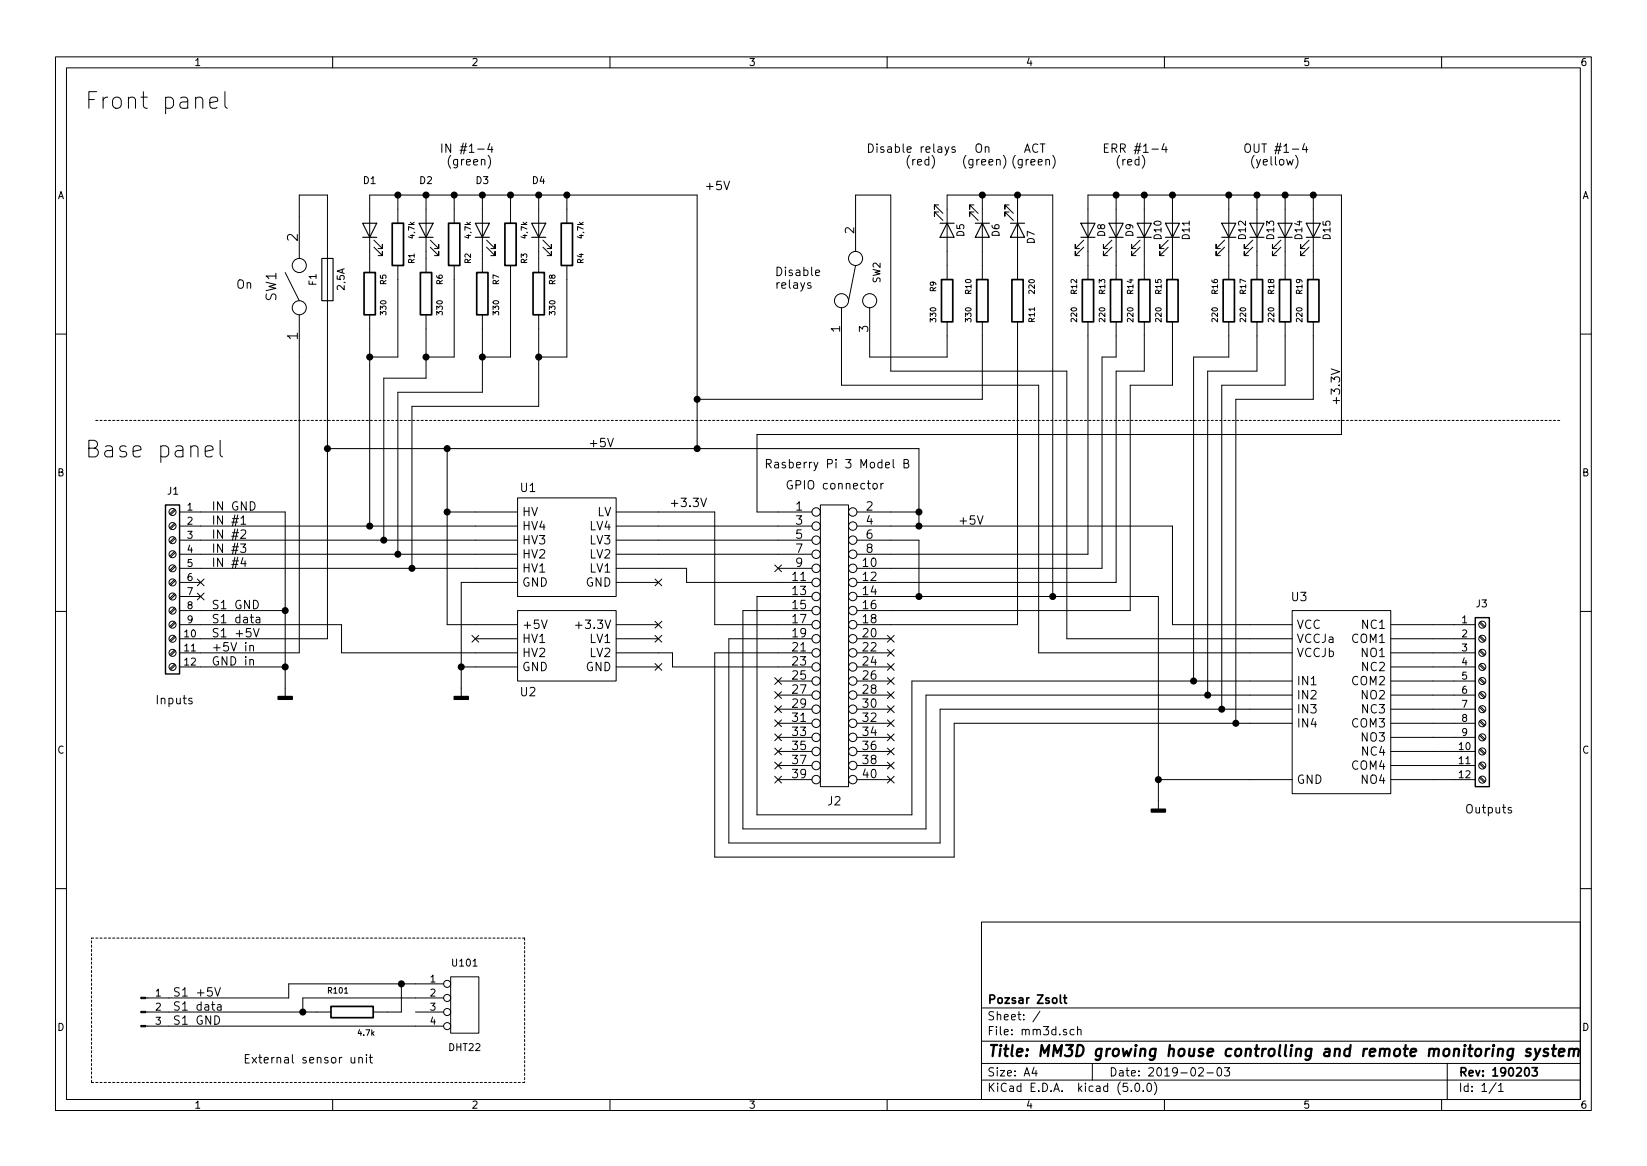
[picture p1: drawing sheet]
<svg xmlns="http://www.w3.org/2000/svg" width="297mm" height="210mm" viewBox="0 0 297 210" stroke-linecap="round" stroke-linejoin="round" font-family="sans-serif">
<g fill="none" stroke="#000" stroke-width=".18">
<path d="M10 10.3h277v189.9h-277zM12 12.2h273v186.1h-273zM37.8 18.5l1.5-.3-.2-.5-.2-.2h-.6l-.5 .5v1.1l.2 .3 .3 .1h.6l.2-.1M40.6 16.5v2.6l.4 .4M60 10.3v1.9M110 10.3v1.9M160 10.3v1.9M210 10.3v1.9M260 10.3v1.9M71.8 35.2v5.1M76.8 35.2v13.9M81.9 35.2v5.1"/>
<path d="M86.2 26.9h1.1M86.8 28.9l.2-.2 .4 .1 .1 1M86.8 28.7v1.1M87 35.2v13.9M88 28a1.78 1.78 0 0 1 0 2.3M88.3 25.9l-.3 1.1h.9M88.7 26.5v1M92.1 35.2v5.1M97.2 35.2v13.9M102.2 35.2v5.1M130.6 32.7l.5 1.5 .5-1.5M164 28a1.78 1.78 0 0 0 0 2.3"/>
<path d="M164.6 28.7v1.1M165 28.7l-.4 .3M165.5 29.3l.7-.2-.1-.3-.4-.1-.2 .3 .1 .7h.5M167.5 28.8l-.4-.1-.3 .3v.5l.2 .2h.5M167.5 28.2v1.6M168.1 28a1.78 1.78 0 0 1 0 2.3M169.3 37h-.8v.7v-.7l1.6 1.5M169.3 38.2h-.8v.8v-.8l1.6 1.5M170.4 26.5l.4 1M171.1 26.5l-.5 1.3-.2 .2M172.2 26.5a.37 .37 0 0 0-.5 .2v.2l.6 .3-.2 .3-.4-.1M175.6 37h-.7v.7v-.7l1.5 1.5"/>
<path d="M175.6 38.2h-.7v.8v-.8l1.5 1.5M177.2 35.2v15.2M177.7 26.6l.1-.1a.37 .37 0 0 1 .6 .2v.8M181 28a1.78 1.78 0 0 1 0 2.3M182 37h-.8v.7v-.7l1.6 1.5M182 38.2h-.8v.8v-.8l1.6 1.5M183.5 35.2v15.2M187.6 26h.9M189.9 28a1.78 1.78 0 0 1 0 2.3M201.3 35.2v15.2M205.4 28.8l-.4-.1-.3 .3v.5l.2 .2h.5M205.4 28.2v1.6"/>
<path d="M206 28a1.7 1.7 0 0 1 0 2.3M206.4 35.2v15.2M207.7 26.9h1.2M209.9 25.9l-.4 1.1h1M210.3 26.5v1M211.5 35.2v15.2M221.6 35.2v15.2M226.7 35.2v15.2M231.8 35.2v15.2M232.1 28.7l.2 1.1 .3-.8 .3 .8 .3-1.1M233.1 26.9h1.1M233.7 28a1.78 1.78 0 0 1 0 2.3"/>
<path d="M235.3 25.9l-.4 1.1h.9M235.6 26.5v1M236.9 35.2v15.2M51.4 49.1l2.6 5.1M54 56.8v60.9h-21.6M54 46.6v-11.4h5.1v11.4M59.1 46.6v7.6zM59.1 54.2v61h-26.7M66.7 49.1v-13.9h59v45.7M66.7 56.8v38.1M67.4 44.6l1.6 1.5v-.8v.8h-.8M67.4 43.3l1.6 1.5v-.7v.7h-.8"/>
<path d="M71.8 47.9v16.5h-5.1M76.8 56.8v11.4h-7.6v29.2M77.6 44.6l1.5 1.5v-.8v.8h-.7M77.6 43.3l1.5 1.5v-.7v.7h-.7M81.9 47.9v16.5h-5.1M87 56.8v13.9h-15.2v29.2M87.8 44.6l1.5 1.5v-.8v.8h-.8M87.8 43.3l1.5 1.5v-.7v.7h-.8M92.1 47.9v16.5h-5.1M97.2 56.8v16.5h-22.9v29.2M97.9 44.6l1.5 1.5v-.8v.8h-.7M97.9 43.3l1.5 1.5v-.7v.7h-.7"/>
<path d="M102.2 47.9v16.5h-5M146.2 51a.37 .37 0 0 0-.6 .2l.1 .2 .6 .3-.2 .3-.5-.1M147.1 49.2l.7-.2v-.2l-.5-.1-.2 .2 .1 .7h.6M151.8 55.5v14h35.5v48.2h45.7M154.3 45.3v-10.1h6.4v31.7h31.7v48.3h40.6M154.3 47.9l-1.3 6.3M156.8 55.5v8.9h14v-6.4M170.8 50.4v-15.2h19.1v72.4M177.2 58v14h-51.5M183.5 58v54.6h-28.9M195.5 44.6l-1.6 1.5v-.8v.8h.8M195.5 43.3l-1.6 1.5v-.7v.7h.8"/>
<path d="M196.2 50.4v-15.2h45.7v43.2h-105.4v13.9h9.9M196.2 58v41.9h-41.6M200.5 44.6l-1.5 1.5v-.8v.8h.8M200.5 43.3l-1.5 1.5v-.7v.7h.8M201.3 58v6.4h-2.5v38.1h-44.2M205.6 44.6l-1.5 1.5v-.8v.8h.8M205.6 43.3l-1.5 1.5v-.7v.7h.8M206.4 58v8.9h-5.1v38.1h-46.7M210.7 44.6l-1.5 1.5v-.8v.8h.7M210.7 43.3l-1.5 1.5v-.7v.7h.7M211.5 58v11.5h-7.7v40.6h-49.2M220.9 44.6l-1.6 1.5v-.8v.8h.8"/>
<path d="M220.9 43.3l-1.6 1.5v-.7v.7h.8M221.6 58v6.4h-6.3v58.4M225.9 44.6l-1.5 1.5v-.8v.8h.8M225.9 43.3l-1.5 1.5v-.7v.7h.8M226.7 58v8.9h-8.9v58.4M231 44.6l-1.5 1.5v-.8v.8h.8M231 43.3l-1.5 1.5v-.7v.7h.8M231.8 58v11.5h-11.5v58.4M236.1 44.6l-1.5 1.5v-.8v.8h.7M236.1 43.3l-1.5 1.5v-.7v.7h.7M236.9 58v14h-14v58.4M10 60.2h2"/>
<path d="M39.7 79.4v2.6l.4 .4M109.6 79l.5 1.6 .5-1.6M240.1 66.5l1.5 .5-1.5 .5M285 60.2h2M31.5 99.4l-.9 .9M31.5 96.9l-.9 .8M31.5 94.4l-.9 .8M31.5 91.8l-.9 .9M31.6 99.6l-.8 .9M31.6 97.1l-.8 .8M31.6 94.5l-.8 .9M31.6 92l-.8 .8"/>
<path d="M32.4 92.3h19v33.3M32.4 94.9h60.9M32.4 97.4h60.9M32.4 99.9h60.9M37 81.4l1.4-.3-.1-.6-.3-.1h-.6l-.3 .1-.1 .3v1.2l.1 .2 .3 .2h.6l.3-.2M43.4 98.1h.9l-.5 .6 .5 .1v.7l-.3 .1h-.4l-.2-.1M43.5 93.4l.4-.4v1.5M43.5 95.7l.5-.2 .3 .2v.3v.2l-.9 .9h.9M43.5 94.5h.8M59.1 80.9h106.6v14M80.6 92.3h12.7M80.6 80.9v31.7h12.7"/>
<path d="M93.3 89.8h17.8v17.8h-17.8zM111.1 92.3h17.8v20.3h17.5M111.1 94.9h35.3M111.1 97.4h35.3M111.1 99.9h35.3M121.1 90.8h1.2M148 91.1h5v50.8h-5zM154.6 92.3h11.1M154.6 94.9h56.9v17.7h21.5M154.6 97.4h11.1v10.2M157.5 87.3l.2-.1 .4 .1 .1 .6-.1 .2-.4 .1-.2-.2zM158.9 87.2v1"/>
<path d="M159.3 87.2h-.3l-.1 .2M159.7 83.9l.7-.2v-.3h-.5l-.2 .2 .1 .7h.6M161.1 82.8v1.3l.2 .3M163 83.6l.8-.2v-.3l-.1-.2-.7-.1v1.6h.6l.3-.3a.41 .41 0 0 0-.3-.5M176.3 93l.5 1.5 .5-1.5M10 110.3h2M31.5 119.8l-.9 .8M31.5 117.2l-.9 .9M31.5 114.7l-.9 .8M31.5 112.1l-.9 .9M31.5 109.6l-.9 .8M31.5 107.1l-.9 .8"/>
<path d="M31.5 104.5l-.9 .9M31.5 102l-.9 .8M31.6 119.9l-.8 .9M31.6 117.4l-.8 .8M31.6 114.9l-.8 .8M31.6 112.3l-.8 .9M31.6 109.8l-.8 .8M31.6 107.2l-.8 .9M31.6 104.7l-.8 .8M31.6 102.2l-.8 .8M32.4 102.5h60.9M32.4 105h3.8"/>
<path d="M32.4 107.6h3.8M32.4 110.1h19M32.4 112.6h29.2v5.1h31.7M35.6 107l1.2 1.2M35.6 104.4l1.2 1.2M36.8 107l-1.2 1.2M36.8 104.4l-1.2 1.2M43.8 100.6l-.3 1h.9M44.2 101.1v1.1M45.1 116.5a.37 .37 0 0 1 .6 .1v.8M45.1 119l.2-.1 .3 .1 .1 .9M45.1 116.4v1"/>
<path d="M45.7 113.3l.5 1.6 .5-1.6M46.2 111.4h.6l.1 .9M46.9 111.7h-.5a.31 .31 0 0 0-.3 .3 .31 .31 0 0 0 .3 .3l.5-.1M85.1 114.6l1.2 1.2M85.7 115.2h7.6M86.3 114.6l-1.2 1.2M93.3 110.1h17.8v12.7h-17.8zM93.3 105h-10.1v20.6M97.7 111.8l.5 1.5 .5-1.5M103.8 112.7h1.2M111.1 102.5h12.7v2.5h22.6M111.1 105h7.6"/>
<path d="M111.1 112.6h7.6M111.1 115.2h7.6M111.1 117.7h10.2v2.6h25.1M118.1 104.4l1.3 1.2M118.1 114.6l1.3 1.2M118.1 112l1.3 1.3M118.1 119.7l1.3 1.2M119.4 104.4l-1.3 1.2M119.4 114.6l-1.3 1.2M119.4 112l-1.3 1.3M119.4 119.7l-1.3 1.2M139.7 101.9l1.2 1.2"/>
<path d="M140.3 102.5h6.1M140.9 101.9l-1.2 1.2M146.4 107.6h-9.9v39.3h28v-24.1h68.5M146.4 110.1h-12.4v39.4h33v-24.2h66M146.4 115.2h-15v36.8h38.1v-24.1h63.5M146.4 117.7h-17.5v36.9h43.2v-24.2h60.9M154.6 107.6h54.3v38.3M154.6 115.2h6.1M154.6 117.7h6.1M160 117.1l1.3 1.2M160 119.7l1.3 1.2M160 114.6l1.3 1.2"/>
<path d="M161.3 117.1l-1.3 1.2M161.3 119.7l-1.3 1.2M161.3 114.6l-1.3 1.2M233 110.1h17.8v33h-17.8zM250.8 112.6h15.3M250.8 115.2h15.3M250.8 117.7h15.3M266.8 119.9l.9 .9M266.8 117.4l.9 .8M266.8 114.9l.9 .8M266.8 112.3l.9 .9M267 119.8l.8 .8"/>
<path d="M267 117.2l.8 .9M267 114.7l.8 .8M267 112.1l.8 .9M285 110.3h2M32.4 120.3h19M34.6 126l-.4-.1-.2 .2 .1 .2 .5 .2v.3h-.6M83.2 120.3h10.1M111.1 120.3h7.6M139.7 124.7l1.2 1.3M139.7 127.3l1.2 1.2M139.7 129.8l1.2 1.2M139.7 132.4l1.2 1.2"/>
<path d="M139.7 134.9l1.2 1.2M139.7 137.4l1.2 1.3M139.7 140l1.2 1.2M139.7 122.2l1.2 1.2M140.3 122.8h6.1M140.3 125.3h6.1M140.3 127.9h6.1M140.3 130.4h6.1M140.3 133h6.1M140.3 135.5h6.1M140.3 138h6.1M140.9 137.4l-1.2 1.3"/>
<path d="M140.9 140l-1.2 1.2M140.9 124.7l-1.2 1.3M140.9 127.3l-1.2 1.2M140.9 129.8l-1.2 1.2M140.9 132.4l-1.2 1.2M140.9 134.9l-1.2 1.2M140.9 122.2l-1.2 1.2M154.6 120.3h6.1M154.6 122.8h6.1M154.6 125.3h6.1M154.6 127.9h6.1M154.6 130.4h6.1"/>
<path d="M154.6 133h6.1M154.6 135.5h6.1M154.6 138h6.1M160 122.2l1.3 1.2M160 124.7l1.3 1.3M160 127.3l1.3 1.2M160 129.8l1.3 1.2M160 132.4l1.3 1.2M160 134.9l1.3 1.2M160 137.4l1.3 1.3M160 140l1.3 1.2M161.3 122.2l-1.3 1.2"/>
<path d="M161.3 124.7l-1.3 1.3M161.3 127.3l-1.3 1.2M161.3 129.8l-1.3 1.2M161.3 132.4l-1.3 1.2M161.3 134.9l-1.3 1.2M161.3 137.4l-1.3 1.3M161.3 140l-1.3 1.2M250.8 120.3h15.3M250.8 122.8h15.3M250.8 125.3h15.3M250.8 127.9h15.3M250.8 130.4h15.3"/>
<path d="M250.8 133h15.3M250.8 135.5h15.3M250.8 138h15.3M266.8 137.7l.9 .9M266.8 135.2l.9 .8M266.8 132.6l.9 .9M266.8 130.1l.9 .8M266.8 127.6l.9 .8M266.8 125l.9 .9M266.8 122.5l.9 .8M267 137.5l.8 .9M267 135l.8 .8"/>
<path d="M267 132.5l.8 .8M267 129.9l.8 .9M267 127.4l.8 .8M267 124.8l.8 .9M267 122.3l.8 .8M140.3 140.6h6.1M154.6 140.6h6.1M208.9 140.6h24.1M250.8 140.6h15.3M266.8 140.3l.9 .8M267 140.1l.8 .8M272.6 145.7a.37 .37 0 0 0-.6 .1l.1 .2 .5 .3-.2 .3-.4-.1"/>
<path d="M10 160.2h2M38.7 178.1l.5 1.5 .6-1.5M72.4 177.4v5.1h-5.1M80 177.4h-27.9v2.6h-25.8M80 180h-25.4v2.5M81.3 176.1h5.1v10.2h-5.1zM177 166.3h108v32h-108zM285 160.2h2M26.3 182.5h33.4M26.3 185h53.7M39.2 181.2h.6l.1 1M39.9 181.5l-.5 .1a.31 .31 0 0 0-.2 .3 .31 .31 0 0 0 .2 .3l.5-.1"/>
<path d="M60 198.3v1.9M63.3 190.7v.8a.37 .37 0 0 0 .3 .2 .37 .37 0 0 0 .4-.2M64 190.7v1M64.7 190.8l.2-.1h.4l.1 1M64.7 190.7v1M66.1 190.2v.1M66.1 190.7v1M66.6 190.7h.6M66.8 190.2v1.3l.1 .1 .3 .1M74.9 182.5h5.1M110 198.3v1.9M160 198.3v1.9"/>
<path d="M177 194.8h108M177 191.8h108M177 187.8h108M177 181.8h108M186.5 192.5l-.4 1h1M186.8 193v1M187.6 182.3l-1.3 2M193.7 185.7l-.4-.1-.3 .3 .1 .6h.6M194.3 185.7l.3-.1 .3 .1 .1 .9M194.3 185.1v1.5M197 191.8v3M204 196.7v.1"/>
<path d="M204.8 195.5l.3-.2a.86 .86 0 0 1 .1 1.5 .79 .79 0 0 1-.4-1.3zM206.2 196.7v.1M207 195.4l.3-.1a.94 .94 0 0 1 0 1.5 .82 .82 0 0 1-.3-1.4zM208.2 195.1a1.71 1.71 0 0 1 0 2.3M210 198.3v1.9M216.2 192.7l.6-.2 .2 .5-.9 1h.9M217.7 193.5h1.1M219.6 192.7l.4-.2a.94 .94 0 0 1 0 1.5 .82 .82 0 0 1-.4-1.3zM220.8 192.5h1l-.5 .6 .4 .1v.7l-.2 .1-.7-.1M260 198.3v1.9M261 191.8v6.5M269.8 195.2l-1.2 2"/>
<path d="M270.3 195.8l.4-.5v1.5M270.3 196.8h.8"/>
<circle cx="54" cy="47.9" r="1.27"/>
<circle cx="54" cy="55.5" r="1.27"/>
<circle cx="151.8" cy="54.2" r="1.27"/>
<circle cx="154.3" cy="46.6" r="1.27"/>
<circle cx="156.8" cy="54.2" r="1.27"/>
<circle cx="31.1" cy="92.3" r=".63"/>
<circle cx="31.1" cy="99.9" r=".63"/>
<circle cx="31.1" cy="97.4" r=".63"/>
<circle cx="31.1" cy="94.9" r=".63"/>
<circle cx="147.2" cy="94.9" r=".76"/>
<circle cx="147.2" cy="92.3" r=".76"/>
<circle cx="147.2" cy="99.9" r=".76"/>
<circle cx="147.2" cy="97.4" r=".76"/>
<circle cx="153.8" cy="92.3" r=".76"/>
<circle cx="153.8" cy="97.4" r=".76"/>
<circle cx="153.8" cy="94.9" r=".76"/>
<circle cx="153.8" cy="99.9" r=".76"/>
<circle cx="31.1" cy="102.5" r=".63"/>
<circle cx="31.1" cy="117.7" r=".63"/>
<circle cx="31.1" cy="107.6" r=".63"/>
<circle cx="31.1" cy="112.6" r=".63"/>
<circle cx="31.1" cy="105" r=".63"/>
<circle cx="31.1" cy="115.2" r=".63"/>
<circle cx="31.1" cy="110.1" r=".63"/>
<circle cx="147.2" cy="115.2" r=".76"/>
<circle cx="147.2" cy="117.7" r=".76"/>
<circle cx="147.2" cy="105" r=".76"/>
<circle cx="147.2" cy="107.6" r=".76"/>
<circle cx="147.2" cy="110.1" r=".76"/>
<circle cx="147.2" cy="102.5" r=".76"/>
<circle cx="147.2" cy="112.6" r=".76"/>
<circle cx="153.8" cy="115.2" r=".76"/>
<circle cx="153.8" cy="102.5" r=".76"/>
<circle cx="153.8" cy="107.6" r=".76"/>
<circle cx="153.8" cy="117.7" r=".76"/>
<circle cx="153.8" cy="110.1" r=".76"/>
<circle cx="153.8" cy="112.6" r=".76"/>
<circle cx="153.8" cy="105" r=".76"/>
<circle cx="267.3" cy="115.2" r=".63"/>
<circle cx="267.3" cy="112.6" r=".63"/>
<circle cx="267.3" cy="117.7" r=".63"/>
<circle cx="31.1" cy="120.3" r=".63"/>
<circle cx="147.2" cy="135.5" r=".76"/>
<circle cx="147.2" cy="122.8" r=".76"/>
<circle cx="147.2" cy="138" r=".76"/>
<circle cx="147.2" cy="127.9" r=".76"/>
<circle cx="147.2" cy="120.3" r=".76"/>
<circle cx="147.2" cy="125.3" r=".76"/>
<circle cx="147.2" cy="130.4" r=".76"/>
<circle cx="147.2" cy="133" r=".76"/>
<circle cx="153.8" cy="125.3" r=".76"/>
<circle cx="153.8" cy="130.4" r=".76"/>
<circle cx="153.8" cy="133" r=".76"/>
<circle cx="153.8" cy="135.5" r=".76"/>
<circle cx="153.8" cy="120.3" r=".76"/>
<circle cx="153.8" cy="122.8" r=".76"/>
<circle cx="153.8" cy="127.9" r=".76"/>
<circle cx="153.8" cy="138" r=".76"/>
<circle cx="267.3" cy="125.3" r=".63"/>
<circle cx="267.3" cy="120.3" r=".63"/>
<circle cx="267.3" cy="122.8" r=".63"/>
<circle cx="267.3" cy="135.5" r=".63"/>
<circle cx="267.3" cy="138" r=".63"/>
<circle cx="267.3" cy="133" r=".63"/>
<circle cx="267.3" cy="130.4" r=".63"/>
<circle cx="267.3" cy="127.9" r=".63"/>
<circle cx="147.2" cy="140.6" r=".76"/>
<circle cx="153.8" cy="140.6" r=".76"/>
<circle cx="267.3" cy="140.6" r=".63"/>
<circle cx="80.6" cy="177.4" r=".63"/>
<circle cx="80.6" cy="180" r=".63"/>
<circle cx="80.6" cy="182.5" r=".63"/>
<circle cx="80.6" cy="185" r=".63"/>
</g>
<g fill="none" stroke="#000" stroke-width=".3">
<path d="M65.7 49.1h2v7.7h-2zM70.7 40.3h2.1v7.6h-2.1zM75.8 49.1h2.1v7.7h-2.1zM80.9 40.3h2v7.6h-2zM86 49.1h2v7.7h-2zM91.1 40.3h2v7.6h-2zM96.1 49.1h2.1v7.7h-2.1zM101.2 40.3h2.1v7.6h-2.1zM169.8 50.4h2v7.6h-2zM176.1 50.4h2.1v7.6h-2.1zM182.5 50.4h2v7.6h-2zM195.2 50.4h2v7.6h-2z"/>
<path d="M200.3 50.4h2v7.6h-2zM205.4 50.4h2v7.6h-2zM210.4 50.4h2.1v7.6h-2.1zM220.6 50.4h2v7.6h-2zM225.7 50.4h2v7.6h-2zM230.8 50.4h2v7.6h-2zM235.8 50.4h2.1v7.6h-2.1zM191.2 179.4v1.3l.3 .2M191.8 179.9h.6M192 179.4v1.3l.4 .2M59.7 181.5h7.6v2h-7.6zM275.1 192.7l.2-.2a.8 .8 0 0 1 .5 .8 .8 .8 0 0 1-.5 .7l-.2-.1-.1-.4z"/>
<path d="M276.3 192.5h.9l-.5 .6 .5 .1v.7l-.2 .1-.7-.1"/>
</g>
<path d="M272.9 189.1l-.2 1.6a.58 .58 0 0 1-.9 .3M272.9 189.2a.68 .68 0 0 0-1 .3v.6l.1 .2 .2 .1 .6-.1M276.1 189.2a.49 .49 0 0 0-.8 .3v.2l.5 .1 .3 .3-.4 .3-.5-.1M276.9 189.1l.3 1.3M277.8 189.1l-.9 1.8-.3 .2M279.2 189.2a.49 .49 0 0 0-.8 .3l.3 .3 .4 .1 .1 .2-.3 .3-.6-.1M279.9 189.1h.8M280.3 188.4l-.2 1.8v.1l.4 .1M281.2 189.8l.9-.2v-.4l-.6-.1-.3 .3v.9l.2 .1 .6-.1M283 189.3a.52 .52 0 0 1 .9 .1l-.1 1M283.1 189.1l-.2 1.3M283.9 189.4l.3-.3 .5 .1-.1 1.2" fill="none" stroke="#000" stroke-width=".41"/>
<g fill="none" stroke="#000" stroke-width=".2">
<path d="M58 46.6h2.1v7.6h-2.1zM65.4 40.3h2.5l-1.2 2.5zM65.4 42.8h2.5M75.6 40.3h2.5l-1.3 2.5zM75.6 42.8h2.5M85.7 40.3h2.6l-1.3 2.5zM85.7 42.8h2.6M95.9 40.3h2.5l-1.2 2.5zM95.9 42.8h2.5M169.5 40.3h2.6M170.8 40.3l1.3 2.5h-2.6zM175.9 40.3h2.5"/>
<path d="M177.2 40.3l1.2 2.5h-2.5zM182.2 40.3h2.6M183.5 40.3l1.3 2.5h-2.6zM194.9 40.3h2.6l-1.3 2.5zM194.9 42.8h2.6M200 40.3h2.6l-1.3 2.5zM200 42.8h2.6M205.1 40.3h2.5l-1.2 2.5zM205.1 42.8h2.5M210.2 40.3h2.5l-1.2 2.5zM210.2 42.8h2.5M220.3 40.3h2.6l-1.3 2.5z"/>
<path d="M220.3 42.8h2.6M225.4 40.3h2.6l-1.3 2.5zM225.4 42.8h2.6M230.5 40.3h2.5l-1.2 2.5zM230.5 42.8h2.5M235.6 40.3h2.5l-1.2 2.5zM235.6 42.8h2.5"/>
</g>
<g fill="#000" stroke="#000" stroke-width=".25">
<path d="M50.2 125.6h2.5v.5h-2.5zM81.9 125.6h2.6v.5h-2.6zM207.6 145.9h2.6v.5h-2.6z"/>
<circle cx="71.8" cy="35.2" r=".51"/>
<circle cx="76.8" cy="35.2" r=".51"/>
<circle cx="81.9" cy="35.2" r=".51"/>
<circle cx="87" cy="35.2" r=".51"/>
<circle cx="92.1" cy="35.2" r=".51"/>
<circle cx="97.2" cy="35.2" r=".51"/>
<circle cx="102.2" cy="35.2" r=".51"/>
<circle cx="177.2" cy="35.2" r=".51"/>
<circle cx="183.5" cy="35.2" r=".51"/>
<circle cx="201.3" cy="35.2" r=".51"/>
<circle cx="206.4" cy="35.2" r=".51"/>
<circle cx="211.5" cy="35.2" r=".51"/>
<circle cx="221.6" cy="35.2" r=".51"/>
<circle cx="226.7" cy="35.2" r=".51"/>
<circle cx="231.8" cy="35.2" r=".51"/>
<circle cx="236.9" cy="35.2" r=".51"/>
<circle cx="66.7" cy="64.4" r=".51"/>
<circle cx="76.8" cy="64.4" r=".51"/>
<circle cx="87" cy="64.4" r=".51"/>
<circle cx="97.2" cy="64.4" r=".51"/>
<circle cx="125.7" cy="72" r=".51"/>
<circle cx="59.1" cy="80.9" r=".51"/>
<circle cx="66.7" cy="94.9" r=".51"/>
<circle cx="69.2" cy="97.4" r=".51"/>
<circle cx="71.8" cy="99.9" r=".51"/>
<circle cx="80.6" cy="92.3" r=".51"/>
<circle cx="80.6" cy="80.9" r=".51"/>
<circle cx="125.7" cy="80.9" r=".51"/>
<circle cx="165.7" cy="94.9" r=".51"/>
<circle cx="165.7" cy="92.3" r=".51"/>
<circle cx="51.4" cy="110.1" r=".51"/>
<circle cx="74.3" cy="102.5" r=".51"/>
<circle cx="165.7" cy="107.6" r=".51"/>
<circle cx="189.9" cy="107.6" r=".51"/>
<circle cx="51.4" cy="120.3" r=".51"/>
<circle cx="83.2" cy="120.3" r=".51"/>
<circle cx="215.3" cy="122.8" r=".51"/>
<circle cx="217.8" cy="125.3" r=".51"/>
<circle cx="220.3" cy="127.9" r=".51"/>
<circle cx="222.9" cy="130.4" r=".51"/>
<circle cx="208.9" cy="140.6" r=".51"/>
<circle cx="72.4" cy="177.4" r=".51"/>
<circle cx="54.6" cy="182.5" r=".51"/>
</g>
<path d="M281.3 75.8h-264.2M16.5 169.2h78.1M94.6 169.2v26M16.5 195.2v-26M94.6 195.2h-78.1" fill="none" stroke="#000" stroke-width=".18" stroke-dasharray=".4 .4"/>
<path d="M29.8 91.1h2.6v30.4h-2.6zM266.1 111.4h2.5v30.5h-2.5z" fill="none" stroke="#000" stroke-width=".25"/>
<path d="M25.4 179.8h.9v.3h-.9zM25.4 184.9h.9v.3h-.9zM25.4 182.4h.9v.2h-.9z" fill="#000" stroke="#000" stroke-width=".18"/>
<g font-size="4.2">
<text x="15.2" y="19.7">Front panel</text>
<text x="15.2" y="82.5">Base panel</text>
</g>
<text font-size="2.8" x="178" y="190.5">Title: MM3D growing house controlling and remote monitoring system</text>
<g font-size="2.5">
<text x="53.7" y="43.5" transform="rotate(-90 53.7 43.5)">2</text>
<text x="49.9" y="54.3" transform="rotate(-90 49.9 54.3)">SW1</text>
<text x="53.7" y="61.3" transform="rotate(-90 53.7 61.3)">1</text>
</g>
<g font-size="2.1">
<text x="78.7" y="27.6">IN #1-4</text>
<text x="79.3" y="29.8">(green)</text>
<text x="156.2" y="27.6">Disable relays</text>
<text x="173.4" y="29.8">(green)</text>
<text x="174.5" y="27.6">On</text>
<text x="182.2" y="29.8">(green)</text>
<text x="183.4" y="27.6">ACT</text>
<text x="198.8" y="27.6">ERR #1-4</text>
<text x="199.9" y="29.8">(red)</text>
<text x="224.2" y="27.6">OUT #1-4</text>
<text x="224.7" y="29.8">(yellow)</text>
<text x="127" y="34.3">+5V</text>
<text x="154.1" y="42.1" transform="rotate(-90 154.1 42.1)">2</text>
<text x="42.5" y="52.1">On</text>
<text x="139.7" y="49.8">Disable</text>
<text x="139.7" y="52.1">relays</text>
<text x="151.5" y="59.9" transform="rotate(-90 151.5 59.9)">1</text>
<text x="156.6" y="59.9" transform="rotate(-90 156.6 59.9)">3</text>
<text x="241.7" y="73.3" transform="rotate(-90 241.7 73.3)">+3.3V</text>
<text x="106" y="80.6">+5V</text>
<text x="93.9" y="88.7">U1</text>
<text x="137.8" y="84.4">Rasberry Pi 3 Model B</text>
<text x="141.6" y="88.3">GPIO connector</text>
<text x="38.1" y="92.1">IN GND</text>
<text x="38.1" y="94.6">IN #1</text>
<text x="94.1" y="93.1">HV</text>
<text x="94.1" y="95.6">HV4</text>
<text x="106.5" y="95.6">LV4</text>
<text x="107.6" y="93.1">LV</text>
<text x="122" y="91.4">+3.3V</text>
<text x="143.6" y="92.1">1</text>
<text x="143.6" y="94.6">3</text>
<text x="156.3" y="92.1">2</text>
<text x="156.3" y="94.6">4</text>
<text x="172.7" y="94.6">+5V</text>
<text x="38.1" y="97.1">IN #2</text>
<text x="38.1" y="99.7">IN #3</text>
<text x="94.1" y="100.7">HV2</text>
<text x="94.1" y="98.2">HV3</text>
<text x="106.5" y="100.7">LV2</text>
<text x="106.5" y="98.2">LV3</text>
<text x="143.6" y="97.1">5</text>
<text x="143.6" y="99.7">7</text>
<text x="156.3" y="97.1">6</text>
<text x="156.3" y="99.7">8</text>
<text x="38.1" y="102.2">IN #4</text>
<text x="94.1" y="105.8">GND</text>
<text x="94.1" y="103.2">HV1</text>
<text x="105.6" y="105.8">GND</text>
<text x="106.5" y="103.2">LV1</text>
<text x="143" y="104.8">11</text>
<text x="143" y="107.3">13</text>
<text x="143.6" y="102.2">9</text>
<text x="155.7" y="102.2">10</text>
<text x="155.7" y="104.8">12</text>
<text x="155.7" y="107.3">14</text>
<text x="38.1" y="112.4">S1 data</text>
<text x="38.1" y="109.8">S1 GND</text>
<text x="94.1" y="113.4">+5V</text>
<text x="104.7" y="113.4">+3.3V</text>
<text x="143" y="109.8">15</text>
<text x="143" y="112.4">17</text>
<text x="155.7" y="109.8">16</text>
<text x="155.7" y="112.4">18</text>
<text x="233" y="108.4">U3</text>
<text x="233.8" y="113.4">VCC</text>
<text x="245.8" y="113.4">NC1</text>
<text x="38.1" y="114.9">S1 +5V</text>
<text x="38.1" y="117.5">+5V in</text>
<text x="94.1" y="115.9">HV1</text>
<text x="94.1" y="118.5">HV2</text>
<text x="106.5" y="115.9">LV1</text>
<text x="106.5" y="118.5">LV2</text>
<text x="143" y="114.9">19</text>
<text x="143" y="117.5">21</text>
<text x="155.7" y="114.9">20</text>
<text x="155.7" y="117.5">22</text>
<text x="233.8" y="115.9">VCCJa</text>
<text x="233.8" y="118.5">VCCJb</text>
<text x="243.9" y="115.9">COM1</text>
<text x="245.7" y="118.5">NO1</text>
<text x="38.1" y="120">GND in</text>
<text x="93.9" y="125.5">U2</text>
<text x="94.1" y="121">GND</text>
<text x="105.6" y="121">GND</text>
<text x="143" y="120">23</text>
<text x="143" y="122.5">25</text>
<text x="143" y="125.1">27</text>
<text x="155.7" y="120">24</text>
<text x="155.7" y="122.5">26</text>
<text x="155.7" y="125.1">28</text>
<text x="233.8" y="123.6">IN1</text>
<text x="243.9" y="123.6">COM2</text>
<text x="245.8" y="121">NC2</text>
<text x="27.9" y="127">Inputs</text>
<text x="143" y="127.6">29</text>
<text x="143" y="130.2">31</text>
<text x="155.7" y="127.6">30</text>
<text x="155.7" y="130.2">32</text>
<text x="233.8" y="126.1">IN2</text>
<text x="233.8" y="128.6">IN3</text>
<text x="233.8" y="131.2">IN4</text>
<text x="243.9" y="131.2">COM3</text>
<text x="245.7" y="126.1">NO2</text>
<text x="245.8" y="128.6">NC3</text>
<text x="143" y="132.7">33</text>
<text x="143" y="135.2">35</text>
<text x="143" y="137.8">37</text>
<text x="155.7" y="132.7">34</text>
<text x="155.7" y="135.2">36</text>
<text x="155.7" y="137.8">38</text>
<text x="245.7" y="133.7">NO3</text>
<text x="245.8" y="136.3">NC4</text>
<text x="143" y="140.3">39</text>
<text x="155.7" y="140.3">40</text>
<text x="233.8" y="141.3">GND</text>
<text x="243.9" y="138.8">COM4</text>
<text x="245.7" y="141.3">NO4</text>
<text x="149.3" y="145.2">J2</text>
<text x="264.2" y="146.7">Outputs</text>
<text x="31.1" y="179.7">S1 +5V</text>
<text x="31.1" y="184.8">S1 GND</text>
<text x="31.1" y="182.2">S1 data</text>
<text x="178" y="184">Sheet: /</text>
<text x="178" y="181">Pozsar Zsolt</text>
<text x="43.8" y="191.8">External sensor unit</text>
<text x="178" y="186.7">File: mm3d.sch</text>
<text x="178" y="196.9">KiCad E.D.A. kicad (5.0.0)</text>
<text x="178" y="194.1">Size: A4</text>
<text x="200" y="194.1">Date: 2019-02-03</text>
<text x="263" y="194.1">Rev: 190203</text>
<text x="263" y="196.9">Id: 1/1</text>
</g>
<g font-size="1.8">
<text x="35" y="11.9">1</text>
<text x="85" y="11.9">2</text>
<text x="135" y="11.9">3</text>
<text x="185" y="11.9">4</text>
<text x="235" y="11.9">5</text>
<text x="285" y="11.9">6</text>
<text x="10.4" y="35.9">A</text>
<text x="65.6" y="33.2">D1</text>
<text x="75.7" y="33.2">D2</text>
<text x="85.9" y="33.2">D3</text>
<text x="96" y="33.2">D4</text>
<text x="285.4" y="35.9">A</text>
<text x="173.9" y="42.6" transform="rotate(-90 173.9 42.6)">D5</text>
<text x="180.3" y="42.6" transform="rotate(-90 180.3 42.6)">D6</text>
<text x="186.6" y="43.9" transform="rotate(-90 186.6 43.9)">D7</text>
<text x="199.3" y="42.6" transform="rotate(-90 199.3 42.6)">D8</text>
<text x="204.4" y="42.6" transform="rotate(-90 204.4 42.6)">D9</text>
<text x="209.5" y="43.1" transform="rotate(-90 209.5 43.1)">D10</text>
<text x="214.6" y="43.1" transform="rotate(-90 214.6 43.1)">D11</text>
<text x="224.7" y="43.1" transform="rotate(-90 224.7 43.1)">D12</text>
<text x="229.8" y="43.1" transform="rotate(-90 229.8 43.1)">D13</text>
<text x="234.9" y="43.1" transform="rotate(-90 234.9 43.1)">D14</text>
<text x="240" y="43.1" transform="rotate(-90 240 43.1)">D15</text>
<text x="57.1" y="51.4" transform="rotate(-90 57.1 51.4)">F1</text>
<text x="62.2" y="52.3" transform="rotate(-90 62.2 52.3)">2,5A</text>
<text x="158.8" y="51" transform="rotate(-90 158.8 51)">SW2</text>
<text x="10.4" y="85.9">B</text>
<text x="30.3" y="89.2">J1</text>
<text x="285.4" y="85.9">B</text>
<text x="33.8" y="92.1">1</text>
<text x="33.8" y="94.6">2</text>
<text x="33.8" y="97.1">3</text>
<text x="33.8" y="99.7">4</text>
<text x="33.8" y="102.2">5</text>
<text x="33.8" y="104.8">6</text>
<text x="33.8" y="107.3">7</text>
<text x="33.8" y="109.8">8</text>
<text x="33.8" y="112.4">9</text>
<text x="263.7" y="112.4">1</text>
<text x="266.3" y="109.5">J3</text>
<text x="33.3" y="114.9">10</text>
<text x="33.3" y="117.5">11</text>
<text x="263.7" y="114.9">2</text>
<text x="263.7" y="117.5">3</text>
<text x="33.3" y="120">12</text>
<text x="263.7" y="120">4</text>
<text x="263.7" y="122.5">5</text>
<text x="263.7" y="125.1">6</text>
<text x="263.7" y="127.6">7</text>
<text x="263.7" y="130.2">8</text>
<text x="10.4" y="135.9">C</text>
<text x="263.2" y="135.2">10</text>
<text x="263.2" y="137.8">11</text>
<text x="263.7" y="132.7">9</text>
<text x="285.4" y="135.9">C</text>
<text x="263.2" y="140.3">12</text>
<text x="28.1" y="179.7">1</text>
<text x="77.6" y="177.2">1</text>
<text x="77.6" y="179.7">2</text>
<text x="81.7" y="174.3">U101</text>
<text x="10.4" y="185.9">D</text>
<text x="28.1" y="182.2">2</text>
<text x="28.1" y="184.8">3</text>
<text x="77.6" y="182.2">3</text>
<text x="77.6" y="184.8">4</text>
<text x="285.4" y="185.9">D</text>
<text x="81" y="189.5">DHT22</text>
<text x="35" y="199.9">1</text>
<text x="85" y="199.9">2</text>
<text x="135" y="199.9">3</text>
<text x="185" y="199.9">4</text>
<text x="235" y="199.9">5</text>
<text x="285" y="199.9">6</text>
</g>
<g font-size="1.4">
<text x="74.8" y="47.5" transform="rotate(-90 74.8 47.5)">R1</text>
<text x="74.8" y="42.9" transform="rotate(-90 74.8 42.9)">4,7k</text>
<text x="84.9" y="47.5" transform="rotate(-90 84.9 47.5)">R2</text>
<text x="84.9" y="42.9" transform="rotate(-90 84.9 42.9)">4,7k</text>
<text x="95.1" y="47.5" transform="rotate(-90 95.1 47.5)">R3</text>
<text x="95.1" y="42.9" transform="rotate(-90 95.1 42.9)">4,7k</text>
<text x="105.2" y="47.5" transform="rotate(-90 105.2 47.5)">R4</text>
<text x="105.2" y="42.9" transform="rotate(-90 105.2 42.9)">4,7k</text>
<text x="69.7" y="51.3" transform="rotate(-90 69.7 51.3)">R5</text>
<text x="79.8" y="51.3" transform="rotate(-90 79.8 51.3)">R6</text>
<text x="90" y="51.3" transform="rotate(-90 90 51.3)">R7</text>
<text x="100.2" y="51.3" transform="rotate(-90 100.2 51.3)">R8</text>
<text x="168.8" y="52.6" transform="rotate(-90 168.8 52.6)">R9</text>
<text x="175.2" y="53" transform="rotate(-90 175.2 53)">R10</text>
<text x="186.6" y="52.9" transform="rotate(-90 186.6 52.9)">220</text>
<text x="194.2" y="53" transform="rotate(-90 194.2 53)">R12</text>
<text x="199.3" y="53" transform="rotate(-90 199.3 53)">R13</text>
<text x="204.4" y="53" transform="rotate(-90 204.4 53)">R14</text>
<text x="209.5" y="53" transform="rotate(-90 209.5 53)">R15</text>
<text x="219.6" y="53" transform="rotate(-90 219.6 53)">R16</text>
<text x="224.7" y="53" transform="rotate(-90 224.7 53)">R17</text>
<text x="229.8" y="53" transform="rotate(-90 229.8 53)">R18</text>
<text x="234.9" y="53" transform="rotate(-90 234.9 53)">R19</text>
<text x="69.7" y="56.7" transform="rotate(-90 69.7 56.7)">330</text>
<text x="79.8" y="56.7" transform="rotate(-90 79.8 56.7)">330</text>
<text x="90" y="56.7" transform="rotate(-90 90 56.7)">330</text>
<text x="100.2" y="56.7" transform="rotate(-90 100.2 56.7)">330</text>
<text x="168.8" y="57.9" transform="rotate(-90 168.8 57.9)">330</text>
<text x="175.2" y="57.9" transform="rotate(-90 175.2 57.9)">330</text>
<text x="186.6" y="58.1" transform="rotate(-90 186.6 58.1)">R11</text>
<text x="194.2" y="57.9" transform="rotate(-90 194.2 57.9)">220</text>
<text x="199.3" y="57.9" transform="rotate(-90 199.3 57.9)">220</text>
<text x="204.4" y="57.9" transform="rotate(-90 204.4 57.9)">220</text>
<text x="209.5" y="57.9" transform="rotate(-90 209.5 57.9)">220</text>
<text x="219.6" y="57.9" transform="rotate(-90 219.6 57.9)">220</text>
<text x="224.7" y="57.9" transform="rotate(-90 224.7 57.9)">220</text>
<text x="229.8" y="57.9" transform="rotate(-90 229.8 57.9)">220</text>
<text x="234.9" y="57.9" transform="rotate(-90 234.9 57.9)">220</text>
<text x="59.3" y="179.1">R101</text>
<text x="64.7" y="186.8">4.7k</text>
</g>
</svg>
